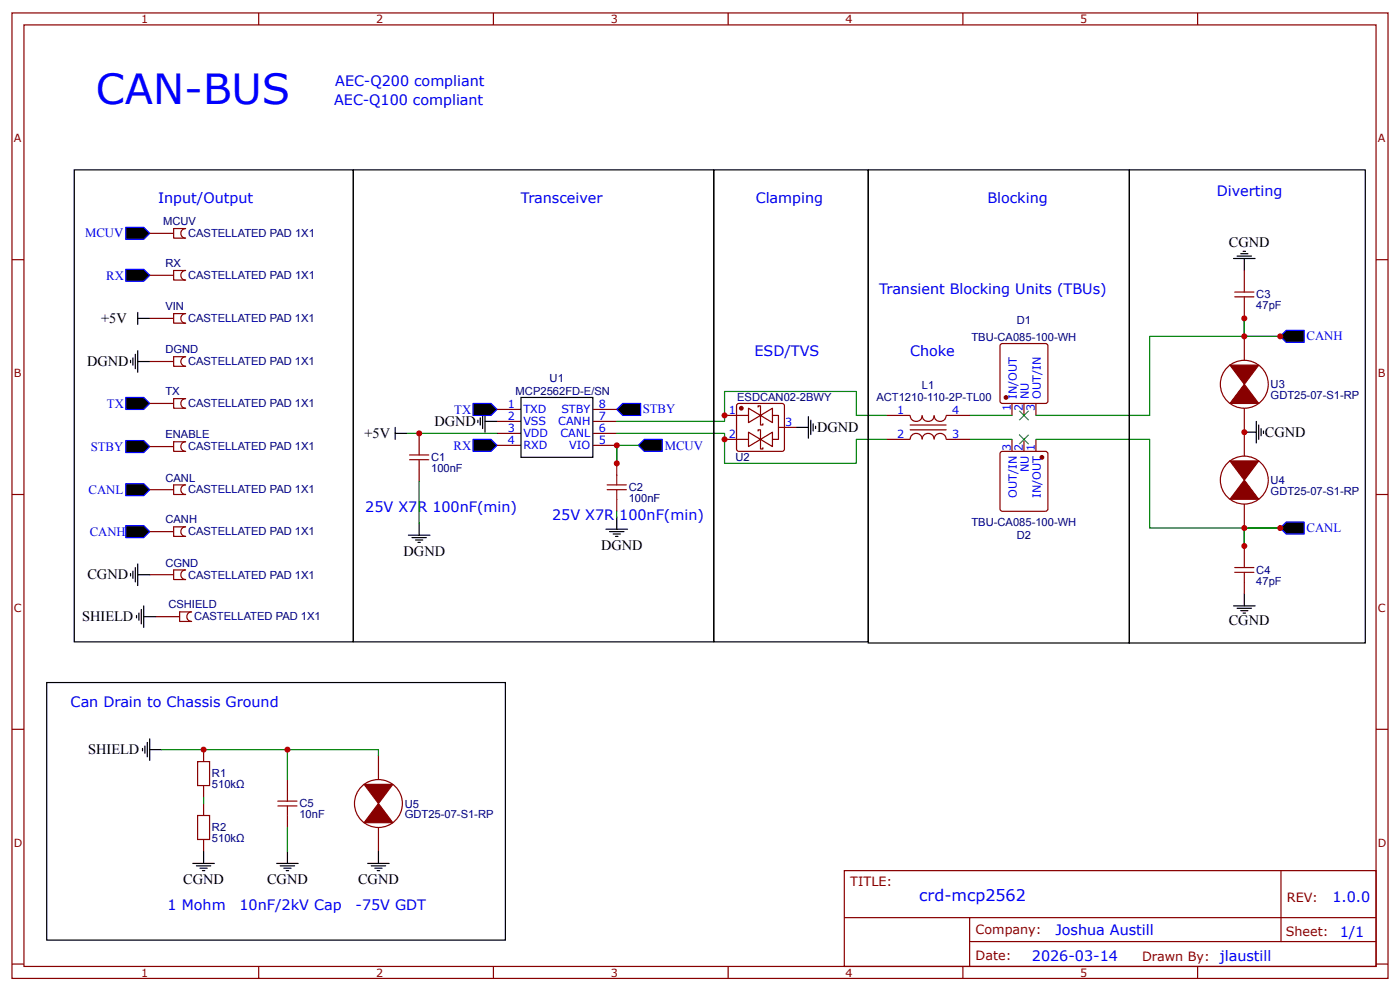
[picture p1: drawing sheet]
<svg xmlns="http://www.w3.org/2000/svg" width="309mm" height="219mm" viewBox="0 0 309 219" stroke-linecap="round" stroke-linejoin="round" font-family="sans-serif">
<g fill="none" stroke="#800" stroke-width=".26">
<path d="M2.6 2.9h304.1v213.2h-304.1zM5.3 5.5h298.7v208h-298.7zM57.1 2.9v2.6M109 2.9v2.6M160.9 2.9v2.6M212.7 2.9v2.6M264.6 2.9v2.6M2.6 57.4h2.7M33.1 51.5h5.3M38.4 50.5h2.6a1.06 1.06 0 0 0-1.1 1 1.06 1.06 0 0 0 1.1 1.1h-2.6zM38.4 59.7h2.6a1.06 1.06 0 0 0-1.1 1.1 1.06 1.06 0 0 0 1.1 1.1h-2.6zM274.9 59.7v2.7"/>
<path d="M304 57.4h2.7M33.1 60.8h5.3M33.1 70.3h5.3M33.1 79.9h5.3M38.4 69.3h2.6a1.06 1.06 0 0 0-1.1 1 1.06 1.06 0 0 0 1.1 1.1h-2.6zM38.4 78.8h2.6a1.06 1.06 0 0 0-1 1.1 1.06 1.06 0 0 0 1 1h-2.6zM221 76.1l.5-.2h9.5l.4 .2 .1 12.5-.3 .4-9.7 .1-.5-.2zM274.9 67.7v2.6M274.9 74.3v5.3M33.1 89.1h5.3M33.1 98.6h5.3M38.4 88.1h2.6a1.06 1.06 0 0 0-1.1 1 1.06 1.06 0 0 0 1.1 1.1h-2.6z"/>
<path d="M38.4 97.6h2.6a1.06 1.06 0 0 0-1.1 1 1.06 1.06 0 0 0 1.1 1.1h-2.6zM92.6 95.7v2.7M109.8 90.4h5.3M109.8 93.1h5.3M109.8 95.7h5.3M109.8 98.4h5.3M131 90.4h5.3M131 93.1h5.3M131 95.7h5.3M131 98.4h5.3M160.1 97h5.3M160.1 91.8h5.3"/>
<path d="M163 89.2l9.8-.1 .4 .3 .1 9.8-.3 .4-9.8 .1-.4-.3-.1-9.8zM165.4 90.2l2.6 1.6-2.6 1.5zM165.4 95.5l2.6 1.5-2.6 1.6zM167.5 89.9v-.3h.5v4.3h.5v-.3M167.5 95.2v-.3h.5v4.3h.5v-.3M168 91.8l2.7-1.6v3.1zM168 97l2.7-1.5v3.1zM170.7 91.8h1.3v5.2h-1.3M172 94.4h3.9M195.8 91.8h5.3a1.32 1.32 0 0 0 1.3 1.3 1.32 1.32 0 0 0 1.3-1.3 1.32 1.32 0 0 0 1.4 1.3 1.32 1.32 0 0 0 1.3-1.3 1.32 1.32 0 0 0 1.3 1.3 1.32 1.32 0 0 0 1.3-1.3h5.3M195.8 97h5.3a1.32 1.32 0 0 1 1.3-1.3 1.32 1.32 0 0 1 1.3 1.3 1.32 1.32 0 0 1 1.4-1.3 1.32 1.32 0 0 1 1.3 1.3 1.32 1.32 0 0 1 1.3-1.3 1.32 1.32 0 0 1 1.3 1.3h5.3M201.1 93.9h7.9"/>
<path d="M201.1 94.9h7.9M221 100l.5-.3h9.5l.4 .3 .1 12.4-.3 .5h-9.7l-.5-.2zM223.6 89.1v2.7M223.6 97v2.7M226.2 89.1v2.7M226.2 97v2.7M228.9 89.1v2.7M228.9 97v2.7M274.9 90.2v10.6M2.6 109.2h2.7M33.1 108.2h5.3M33.1 117.4h5.3"/>
<path d="M38.4 107.1h2.6a1.06 1.06 0 0 0-1.1 1.1 1.06 1.06 0 0 0 1.1 1h-2.6zM38.4 116.4h2.6a1.06 1.06 0 0 0-1.1 1 1.06 1.06 0 0 0 1.1 1.1h-2.6zM92.6 103.7v2.6M136.3 102.3v2.7M136.3 110.3v2.6M274.9 111.3v5.3M304 109.2h2.7M33.1 126.9h5.3M34.4 136.2h5.3M38.4 125.9h2.6a1.06 1.06 0 0 0-1.1 1 1.06 1.06 0 0 0 1.1 1.1h-2.6zM39.7 135.1h2.6a1.06 1.06 0 0 0-1 1.1 1.06 1.06 0 0 0 1 1.1h-2.6zM274.9 120.6v2.6"/>
<path d="M274.9 128.5v2.7M2.6 161.1h2.7M45 165.6v2.6M45 173.5v2.7M45 177.5v2.6M63.5 172.2v2.6M83.6 166.9v5.3M304 161.1h2.7M45 185.4v2.7M63.5 180.1v2.7M83.6 182.8v5.3M186.5 192.3h117.5v21.2h-117.5z"/>
<path d="M283 192.3v15.7M2.6 212.9h2.7M57.1 213.5v2.6M109 213.5v2.6M160.9 213.5v2.6M186.6 202.7h117.3M212.7 213.5v2.6M214.2 208h89.7M214.2 202.7v10.6M264.6 213.5v2.6M304 212.9h2.7"/>
<circle cx="274.9" cy="84.9" r="5.3"/>
<circle cx="274.9" cy="106" r="5.3"/>
<circle cx="83.6" cy="177.5" r="5.3"/>
</g>
<g fill="none" stroke="#000" stroke-width=".26">
<path d="M16.4 37.5h61.7v104.3h-61.7zM78.1 37.5h79.6v104.3h-79.6zM157.7 37.5h34.1v104.3h-34.1zM191.8 37.5h57.7v104.5h-57.7zM249.5 37.5h52.1v104.5h-52.1zM272.5 57.1h4.8M273.3 56.6h3.2M274.1 56h1.6M274.6 55.5h.6M274.9 57.1v2.6M28.8 79.6v.5M29.4 79.1v1.5"/>
<path d="M29.9 78.3v3.1M30.4 70.3h2.7M30.4 69v2.6M30.4 77.5v4.7M30.4 79.9h2.7M87.3 95.7h2.7M87.3 94.4v2.6M105.6 92.8v.5M106.1 92.3v1.6M106.6 91.5v3.2M107.2 93.1h2.6M107.2 90.7v4.8"/>
<path d="M115.1 87.8h15.9v13.2h-15.9zM175.9 94.4h2.7M178.6 92v4.8M179.1 92.8v3.2M179.7 93.6v1.6M180.2 94.1v.6M274.9 95.5h2.6M277.5 93.1v4.7M278.1 93.9v3.1M278.6 94.7v1.6M279.1 95.2v.5M90.2 118.2h4.8"/>
<path d="M91 118.7h3.2M91.8 119.3h1.6M92.3 119.8h.6M92.6 115.6v2.6M133.9 116.9h4.7M134.7 117.4h3.1M135.5 118h1.6M136 118.5h.5M136.3 114.2v2.7M28.8 126.7v.5M29.4 126.2v1.5M29.9 125.4v3.1"/>
<path d="M30.2 135.9v.6M30.4 124.6v4.7M30.4 126.9h2.7M30.7 135.4v1.6M31.2 134.6v3.2M31.7 136.2h2.7M31.7 133.8v4.8M272.5 133.8h4.8M273.3 134.4h3.2M274.1 134.9h1.6M274.6 135.4h.6M274.9 131.2v2.6"/>
<path d="M10.3 150.8h101.4v56.8h-101.4zM31.5 165.3v.5M32 164.8v1.6M32.5 164v3.2M33.1 165.6h2.6M33.1 163.2v4.8M42.6 190.7h4.8M43.4 191.2h3.2M44.2 191.8h1.6M44.7 192.3h.5M45 188.1v2.6M61.1 190.7h4.8"/>
<path d="M61.9 191.2h3.2M62.7 191.8h1.6M63.2 192.3h.6M63.5 188.1v2.6M81.2 190.7h4.8M82 191.2h3.2M82.8 191.8h1.6M83.3 192.3h.6M83.6 188.1v2.6"/>
</g>
<path d="M27.8 50.2h3.9l1.4 1.3-1.4 1.4h-3.9zM27.8 59.5h3.9l1.4 1.3-1.4 1.3h-3.9zM282.8 74.3l1.4-1.3h3.9v2.6h-3.9zM27.8 87.8h3.9l1.4 1.3-1.4 1.3h-3.9zM27.8 97.3h3.9l1.4 1.3-1.4 1.4h-3.9zM104.5 97h4l1.3 1.4-1.3 1.3h-4zM104.5 89.1h4l1.3 1.3-1.3 1.4h-4zM136.3 90.4l1.3-1.3h4v2.7h-4zM141 98.4l1.3-1.4h4v2.7h-4zM27.8 116.1h3.9l1.4 1.3-1.4 1.3h-3.9zM27.8 106.8h3.9l1.4 1.4-1.4 1.3h-3.9zM282.8 116.6l1.4-1.3h3.9v2.7h-3.9z" fill="#000" stroke="#00f" stroke-width=".26"/>
<g fill="#800" stroke="#800" stroke-width=".26">
<path d="M80.4 173.2h6.4l-3.2 4.3z"/>
<path d="M83.6 177.5l3.2 4.2h-6.4z"/>
<path d="M271.7 80.6h6.4l-3.2 4.3z"/>
<path d="M274.9 84.9l3.2 4.2h-6.4z"/>
<path d="M271.7 101.8h6.4l-3.2 4.2z"/>
<path d="M274.9 106l3.2 4.3h-6.4z"/>
<circle cx="222.2" cy="87.8" r=".4"/>
<circle cx="230.2" cy="101" r=".4"/>
<circle cx="163.8" cy="90.2" r=".4"/>
</g>
<g fill="#000" stroke="#3c3" stroke-width=".26">
<path d="M225.2 90.7l2.1 2.1zM227.3 90.7l-2.1 2.1z"/>
<path d="M225.2 96l2.1 2.1zM227.3 96l-2.1 2.1z"/>
</g>
<g fill="none" stroke="#080" stroke-width=".26">
<path d="M282.8 74.3h-7.9v-4v4h-20.9v17.5h-25.1M90 95.7h19.8M136.3 98.4v3.9v-3.9h4.7M136.3 95.7h23.8v6.6h29.1v-5.3h6.6M195.8 91.8h-6.6v-5.3h-29.1v6.6h-23.8M214.3 91.8h9.3M214.3 97h9.3M228.9 97h25.1v19.6h20.9v4v-4h7.9M92.6 106.3v9.3M136.3 112.9v1.3M35.7 165.6h27.8v6.6M45 176.2v1.3"/>
<path d="M63.5 165.6h20.1v1.3M63.5 182.8v5.3"/>
</g>
<g fill="none" stroke="#a00000" stroke-width=".26">
<path d="M272.8 64.5h4.2M272.8 65.6h4.2M274.9 62.4v2.1M274.9 65.6v2.1M92.6 98.4v2.1M90.5 100.5h4.2M90.5 101.5h4.2M92.6 101.5v2.2M134.1 107.1h4.3M134.1 108.2h4.3M136.3 105v2.1M136.3 108.2v2.1"/>
<path d="M272.8 125.4h4.2M272.8 126.4h4.2M274.9 123.2v2.2M274.9 126.4v2.1M43.7 168.2h2.6v5.3h-2.6zM61.4 178h4.2M61.4 177h4.2M63.5 174.8v2.2M63.5 178v2.1M43.7 180.1h2.6v5.3h-2.6z"/>
</g>
<g fill="#c00">
<circle cx="274.9" cy="74.3" r=".66"/>
<circle cx="274.9" cy="116.6" r=".66"/>
<circle cx="282.8" cy="116.6" r=".66"/>
<circle cx="282.8" cy="74.3" r=".66"/>
<circle cx="274.9" cy="70.3" r=".66"/>
<circle cx="274.9" cy="120.6" r=".66"/>
<circle cx="136.3" cy="98.4" r=".66"/>
<circle cx="136.3" cy="102.3" r=".66"/>
<circle cx="160.1" cy="91.8" r=".66"/>
<circle cx="160.1" cy="97" r=".66"/>
<circle cx="92.6" cy="95.7" r=".66"/>
<circle cx="45" cy="165.6" r=".66"/>
<circle cx="274.9" cy="95.5" r=".66"/>
<circle cx="63.5" cy="165.6" r=".66"/>
</g>
<text font-size="9.2" fill="#00f" x="21.2" y="23">CAN-BUS</text>
<text font-size="3.5" fill="#00f" x="203.1" y="199.1">crd-mcp2562</text>
<g font-size="3.2" fill="#00f">
<text x="73.8" y="23.2">AEC-Q100 compliant</text>
<text x="74.1" y="19">AEC-Q200 compliant</text>
<text x="34.9" y="44.9">Input/Output</text>
<text x="115.1" y="44.9">Transceiver</text>
<text x="167" y="44.9">Clamping</text>
<text x="218.1" y="44.9">Blocking</text>
<text x="268.8" y="43.3">Diverting</text>
<text x="194.2" y="65">Transient Blocking Units (TBUs)</text>
<text x="166.7" y="78.5">ESD/TVS</text>
<text x="201.1" y="78.5">Choke</text>
<text x="80.7" y="113.2">25V X7R 100nF(min)</text>
<text x="122" y="114.8">25V X7R 100nF(min)</text>
<text x="15.6" y="156.1">Can Drain to Chassis Ground</text>
<text x="37" y="201">1 Mohm</text>
<text x="52.9" y="201">10nF/2kV Cap</text>
<text x="78.5" y="201">-75V GDT</text>
<text x="294.4" y="199.2">1.0.0</text>
<text x="233.2" y="206.4">Joshua Austill</text>
<text x="296" y="207">1/1</text>
<text x="228" y="212.3">2026-03-14</text>
<text x="269.5" y="212.2">jlaustill</text>
</g>
<g font-size="3.2">
<text x="271.5" y="54.6">CGND</text>
<text x="22.4" y="71.4">+5V</text>
<text x="19.2" y="80.9">DGND</text>
<text x="96" y="94.1">DGND</text>
<text x="180.5" y="95.4">DGND</text>
<text x="80.5" y="96.7">+5V</text>
<text x="279.5" y="96.5">CGND</text>
<text x="89.2" y="122.7">DGND</text>
<text x="132.8" y="121.4">DGND</text>
<text x="19.3" y="128">CGND</text>
<text x="18.2" y="137.3">SHIELD</text>
<text x="271.5" y="138.1">CGND</text>
<text x="19.5" y="166.6">SHIELD</text>
<text x="40.5" y="195.2">CGND</text>
<text x="59" y="195.2">CGND</text>
<text x="79.1" y="195.2">CGND</text>
</g>
<g font-size="2.8" fill="#00f">
<text x="18.8" y="52.4">MCUV</text>
<text x="23.5" y="61.8">RX</text>
<text x="288.7" y="75.2">CANH</text>
<text x="23.6" y="90.1">TX</text>
<text x="100.3" y="91.4">TX</text>
<text x="142" y="91.1">STBY</text>
<text x="20" y="99.5">STBY</text>
<text x="100.2" y="99.4">RX</text>
<text x="146.8" y="99.3">MCUV</text>
<text x="19.6" y="109.1">CANL</text>
<text x="19.8" y="118.4">CANH</text>
<text x="288.7" y="117.5">CANL</text>
</g>
<g font-size="2.8" fill="#800">
<text x="187.9" y="195.7">TITLE:</text>
<text x="284.3" y="199.2">REV:</text>
<text x="215.5" y="206.4">Company:</text>
<text x="284.1" y="206.9">Sheet:</text>
<text x="215.5" y="212.1">Date:</text>
<text x="252.3" y="212.2">Drawn By:</text>
</g>
<g font-size="2.5" fill="#800">
<text x="31.2" y="5.1">1</text>
<text x="83.1" y="5.1">2</text>
<text x="134.9" y="5.1">3</text>
<text x="186.8" y="5.1">4</text>
<text x="238.7" y="5.1">5</text>
<text x="3" y="31.4">A</text>
<text x="304.4" y="31.4">A</text>
<text x="3" y="83.3">B</text>
<text x="304.4" y="83.3">B</text>
<text x="3" y="135.1">C</text>
<text x="304.4" y="135.1">C</text>
<text x="3" y="187">D</text>
<text x="304.4" y="187">D</text>
<text x="31.2" y="215.7">1</text>
<text x="83.1" y="215.7">2</text>
<text x="134.9" y="215.7">3</text>
<text x="186.8" y="215.7">4</text>
<text x="238.7" y="215.7">5</text>
</g>
<g font-size="2.5" fill="#000080">
<text x="36" y="49.7">MCUV</text>
<text x="41.6" y="52.3">CASTELLATED PAD 1X1</text>
<text x="36.6" y="58.9">RX</text>
<text x="41.6" y="61.6">CASTELLATED PAD 1X1</text>
<text x="277.5" y="65.9">C3</text>
<text x="36.6" y="68.5">VIN</text>
<text x="41.5" y="71.2">CASTELLATED PAD 1X1</text>
<text x="224.6" y="71.5">D1</text>
<text x="277.5" y="68.3">47pF</text>
<text x="214.6" y="75.3">TBU-CA085-100-WH</text>
<text x="36.6" y="78">DGND</text>
<text x="41.5" y="80.7">CASTELLATED PAD 1X1</text>
<text x="36.6" y="87.3">TX</text>
<text x="41.5" y="90">CASTELLATED PAD 1X1</text>
<text x="113.9" y="87.3">MCP2562FD-E/SN</text>
<text x="121.4" y="84.4">U1</text>
<text x="162.9" y="88.6">ESDCAN02-2BWY</text>
<text x="193.6" y="88.7">ACT1210-110-2P-TL00</text>
<text x="203.7" y="86">L1</text>
<text x="280.7" y="88.1">GDT25-07-S1-RP</text>
<text x="280.7" y="85.8">U3</text>
<text x="36.6" y="96.8">ENABLE</text>
<text x="41.5" y="99.5">CASTELLATED PAD 1X1</text>
<text x="95.2" y="101.9">C1</text>
<text x="162.5" y="101.9">U2</text>
<text x="36.6" y="106.4">CANL</text>
<text x="95.2" y="104.2">100nF</text>
<text x="280.7" y="106.9">U4</text>
<text x="41.5" y="109">CASTELLATED PAD 1X1</text>
<text x="138.9" y="110.9">100nF</text>
<text x="138.9" y="108.5">C2</text>
<text x="280.7" y="109.3">GDT25-07-S1-RP</text>
<text x="36.6" y="115.6">CANH</text>
<text x="41.5" y="118.3">CASTELLATED PAD 1X1</text>
<text x="214.6" y="116.3">TBU-CA085-100-WH</text>
<text x="224.6" y="119.1">D2</text>
<text x="36.6" y="125.1">CGND</text>
<text x="41.5" y="127.8">CASTELLATED PAD 1X1</text>
<text x="277.5" y="129.1">47pF</text>
<text x="277.5" y="126.7">C4</text>
<text x="37.2" y="134.4">CSHIELD</text>
<text x="42.9" y="137">CASTELLATED PAD 1X1</text>
<text x="46.8" y="171.7">R1</text>
<text x="46.8" y="174.1">510kΩ</text>
<text x="66.1" y="178.2">C5</text>
<text x="89.4" y="178.4">U5</text>
<text x="46.8" y="186">510kΩ</text>
<text x="46.8" y="183.6">R2</text>
<text x="66.1" y="180.7">10nF</text>
<text x="89.4" y="180.7">GDT25-07-S1-RP</text>
</g>
<g font-size="2.5" fill="#00f">
<text x="224.6" y="88.1" transform="rotate(-90 224.6 88.1)">IN/OUT</text>
<text x="227.3" y="88.1" transform="rotate(-90 227.3 88.1)">NU</text>
<text x="229.9" y="88.1" transform="rotate(-90 229.9 88.1)">OUT/IN</text>
<text x="112.2" y="90.2">1</text>
<text x="112.2" y="92.8">2</text>
<text x="112.2" y="95.5">3</text>
<text x="115.6" y="91.2">TXD</text>
<text x="115.6" y="93.9">VSS</text>
<text x="123.3" y="93.9">CANH</text>
<text x="124" y="91.2">STBY</text>
<text x="132.3" y="95.5">6</text>
<text x="132.3" y="92.8">7</text>
<text x="132.3" y="90.2">8</text>
<text x="161" y="91.5">1</text>
<text x="173.4" y="94.1">3</text>
<text x="198.2" y="91.5">1</text>
<text x="210.3" y="91.5">4</text>
<text x="223.3" y="90.8" transform="rotate(-90 223.3 90.8)">1</text>
<text x="226" y="90.8" transform="rotate(-90 226 90.8)">2</text>
<text x="228.6" y="90.8" transform="rotate(-90 228.6 90.8)">3</text>
<text x="112.2" y="98.1">4</text>
<text x="115.6" y="96.5">VDD</text>
<text x="115.6" y="99.2">RXD</text>
<text x="123.8" y="96.5">CANL</text>
<text x="125.8" y="99.2">VIO</text>
<text x="132.3" y="98.1">5</text>
<text x="161" y="96.8">2</text>
<text x="198.2" y="96.8">2</text>
<text x="210.3" y="96.8">3</text>
<text x="223.3" y="99.6" transform="rotate(-90 223.3 99.6)">3</text>
<text x="226" y="99.6" transform="rotate(-90 226 99.6)">2</text>
<text x="228.6" y="99.6" transform="rotate(-90 228.6 99.6)">1</text>
<text x="227.3" y="104.3" transform="rotate(-90 227.3 104.3)">NU</text>
<text x="224.6" y="110" transform="rotate(-90 224.6 110)">OUT/IN</text>
<text x="229.9" y="110" transform="rotate(-90 229.9 110)">IN/OUT</text>
</g>
</svg>
